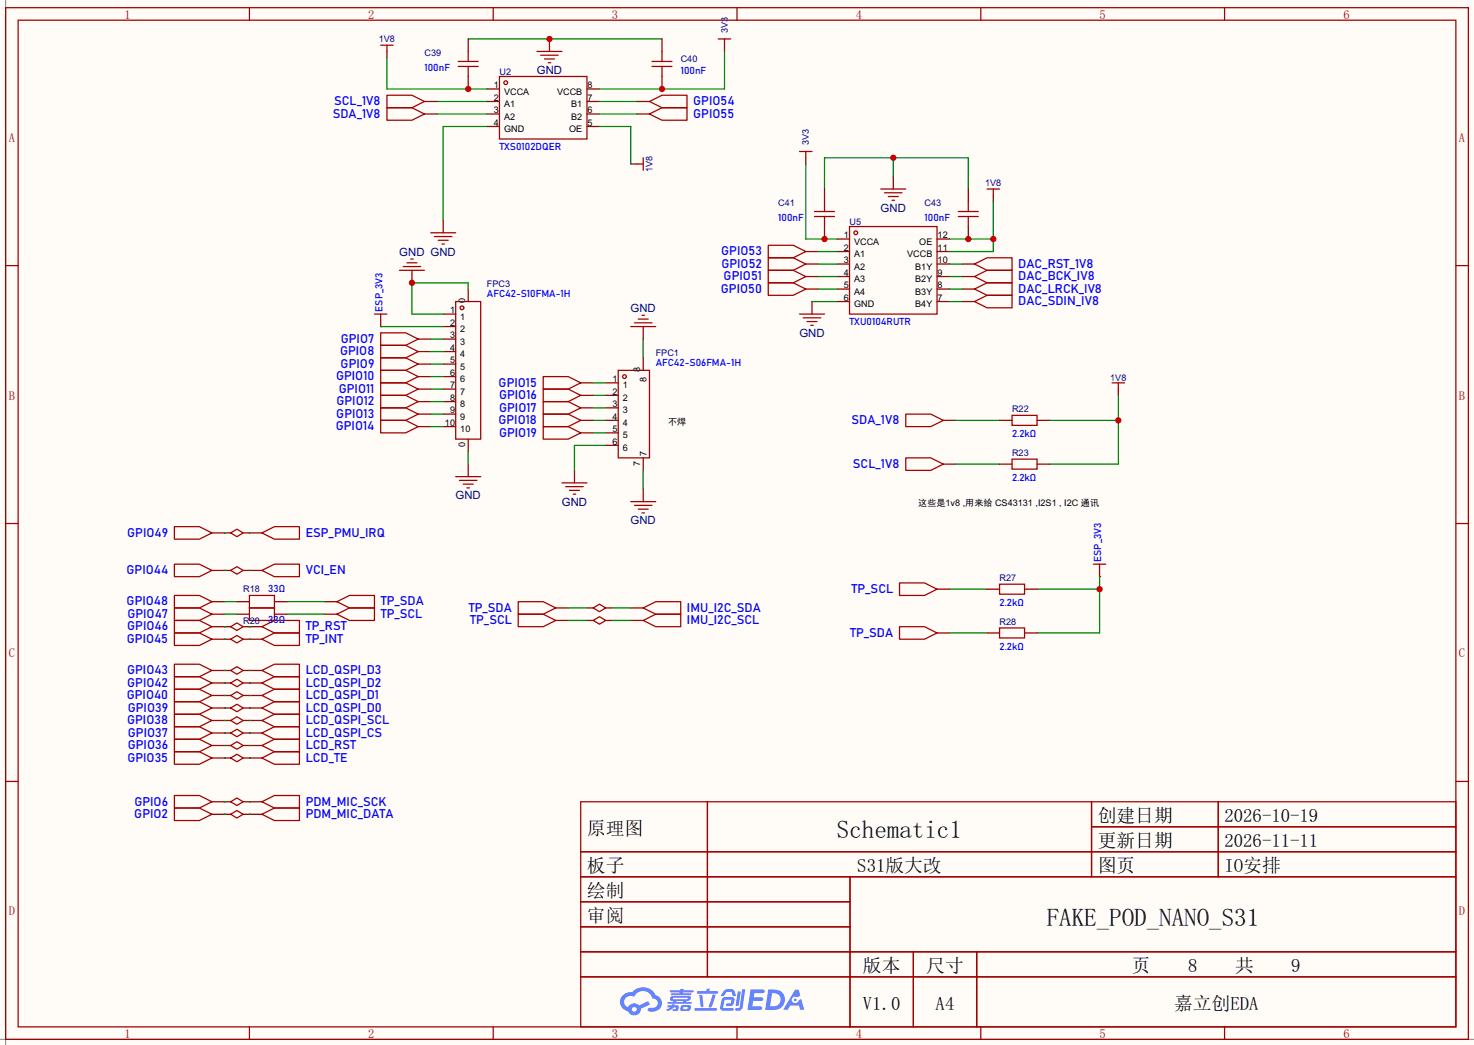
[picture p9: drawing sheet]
<svg xmlns="http://www.w3.org/2000/svg" width="299mm" height="212mm" viewBox="0 0 299 212" stroke-linecap="round" stroke-linejoin="round" font-family="sans-serif">
<path d="M0 0h299.5v212.3h-299.5z" fill="#fffcf7"/>
<path d="M1.1 0v212.3M0 211.1h299.5" fill="none" stroke="#999" stroke-width=".25"/>
<g fill="none" stroke="#a10000" stroke-width=".25">
<path d="M1.1 1.6h297.2v209.5h-297.2zM3.7 4.1h292.1v204.5h-292.1zM50.7 1.6v2.5M100.2 1.6v2.5M149.7 1.6v2.5M199.3 1.6v2.5M248.8 1.6v2.5M1.1 54h2.6M295.8 54h2.5M1.1 106.3h2.6M295.8 106.3h2.5M1.1 158.7h2.6"/>
<path d="M295.8 158.7h2.5M118 162.9h177.8v45.7h-177.8zM118 173h177.8M118 178.1h177.8M143.7 162.9v35.5M172.7 178.1v30.5M221.8 162.9v15.2M221.8 167.9h74M247.5 162.9v15.2M118 183.2h54.7M118 193.3h177.8M118 188.3h54.7"/>
<path d="M118 198.4h177.8M185.6 193.3v15.3M198.4 193.3v15.3M50.7 208.6v2.5M100.2 208.6v2.5M149.7 208.6v2.5M199.3 208.6v2.5M248.8 208.6v2.5"/>
</g>
<g fill="#5487ff">
<path d="M152.5 201h1.6a1.34 1.34 0 0 1 1.2 .2 .37 .37 0 0 1-.3 .5h-1.7l-.2 .9h1.6a.37 .37 0 0 1 .4 .4 .37 .37 0 0 1-.4 .3h-1.7l-.2 1.1h1.4a.48 .48 0 0 1 .7 .4l-.4 .3h-2.6z"/>
<path d="M161.5 201h.8l.3 1.3-.6 .3a.72 .72 0 0 0-1.1 .2 .72 .72 0 0 0 .3 1 .72 .72 0 0 0 1-.4l.1-.2 .5-.3 .6 2.2h-.8l-.3-.9h-1.8l-.5 .9h-.9z"/>
<path d="M149.9 201.4h.6l-.4 2.7a.31 .31 0 0 1-.3 .3 .31 .31 0 0 1-.3-.3z"/>
<path d="M150.8 200.9h.6l-.5 3.7a.97 .97 0 0 1-1.5 .5l.1-.3 .6-.1 .2-.1z"/>
<path d="M147.1 201.2l.5-.3 1.3 .1 .3 .4 .3 .8-.6 .1-.3-.8h-.8h-.2l-.6 .8h-.5z"/>
<path d="M146.8 202.8l.4-.3h1.5a.69 .69 0 0 1 .5 .4 .69 .69 0 0 1-.1 .8 .74 .74 0 0 1-.8 .7h-.6a.27 .27 0 0 1-.2-.4 .27 .27 0 0 1 .3-.2h.6l.2-.8-1.4 .1-.3 1.6 1.9 .1a.28 .28 0 0 1 .2 .3 .28 .28 0 0 1-.3 .2h-1.9l-.4-.3-.1-.4z"/>
<path d="M141.1 204.7h4.3a.28 .28 0 0 1 .3 .3 .28 .28 0 0 1-.3 .3h-4.2l-.1-.1z"/>
<path d="M144.8 202h.6l-.8 2.5a.3 .3 0 0 1-.4 .1 .3 .3 0 0 1-.2-.2z"/>
<path d="M142.1 202.1h.6l.2 2.2-.2 .3-.4-.2z"/>
<path d="M141.7 201.3h1.8l.2-.5h.5l-.1 .5h1.5a.27 .27 0 0 1 .3 .3 .27 .27 0 0 1-.3 .2h-3.8l-.2-.1z"/>
<path d="M135.7 204.2h.8v-.2h.6l-.1 .2h.8l.1 .4-.1 .6-1.1 .2v-.4l.6-.1v-.2l-.4-.1-.5 .5-.8 .3-.2-.4 .8-.4h-.6z"/>
<path d="M136.1 201.2h2.1l.1-.3h.6l-.1 .3h1.9l.2 .2-.2 .2h-1.9l-.1 .2h1.6l.2 .2-.2 .1h-3.9l-.1-.3h1.8v-.2h-1.9l-.1-.2z"/>
<path d="M156.1 201l-.6 4.1h1.4a2.14 2.14 0 0 0 2.6-2.1 2.14 2.14 0 0 0-2.7-2zM156.8 201.7a1.37 1.37 0 0 1 1.8 1.2 1.37 1.37 0 0 1-1.5 1.5h-.7z"/>
<path d="M136.3 202.5l-.2 .6 .6 .2 .1 .2h-1.1v.4h4.6l.2-.2-.1-.2h-1l.1-.2a.6 .6 0 0 0 .7-.2 .6 .6 0 0 0 0-.8h-3.5zM136.8 202.7h2.9l-.1 .3h-2.8zM137.4 203.3h1.4l-.1 .2h-1.2z"/>
<path d="M138.4 204.3a.9 .9 0 0 0-.1 1 2.48 2.48 0 0 0 1.9-.1 .84 .84 0 0 0 0-1l-1.4-.1zM138.9 204.6l.7-.1 .1 .3-.2 .2h-.7z"/>
<path d="M126.6 202.1a1.91 1.91 0 0 0-.5 2 1.91 1.91 0 0 0 1.5 1.3 1.35 1.35 0 0 0 1.5 .8 1.35 1.35 0 0 0 1.1-1.3l1.9-.9-.4-.6-1.8 .8a1.41 1.41 0 0 0-2.3 .4 1.25 1.25 0 0 1-.6-1.8 1.25 1.25 0 0 1 1.8-.3 2.01 2.01 0 0 1 2-1.2 2.01 2.01 0 0 1 1.8 1.5 .95 .95 0 0 1 1.1 .9 .95 .95 0 0 1-1 1h-.6a.39 .39 0 0 0-.5 .3 .39 .39 0 0 0 .4 .5 1.87 1.87 0 0 0 1.9-.6 1.87 1.87 0 0 0 .4-2l-.7-.6-.4-.2a2.86 2.86 0 0 0-4.8-.6h-.3a2.27 2.27 0 0 0-1.5 .6zM128.4 205a.5 .5 0 0 1 1 0 .5 .5 0 0 1-1 0z"/>
<circle cx="161.6" cy="203.1" r=".27"/>
</g>
<g fill="none" stroke="#a10000" stroke-width=".25">
<path d="M77.3 9.2h2.6M78.6 19.3h5.1l2.5 1.3-2.5 1.3h-5.1zM78.6 9.2v1.3M109.1 10.5h5.1M109.9 11.2h3.5M110.6 12h2M111.4 12.7h.5M145.9 7.9h2.6M147.2 7.9v1.3M78.6 21.9h5.1l2.5 1.3-2.5 1.2h-5.1zM129.4 33.3h1.3M130.7 32v2.6"/>
<path d="M132 20.6l2.5-1.3h5.1v2.6h-5.1zM132 23.2l2.5-1.3h5.1v2.5h-5.1zM162.4 30.8h2.6M163.7 30.8v1.2M178.9 38.4h5.1M179.7 39.2h3.6M180.5 39.9h2M200.5 38.4h2.6M201.8 38.4v1.3M81.2 54.9h5M81.9 54.1h3.6M82.7 53.4h2"/>
<path d="M83.4 52.6h.5M87.5 47.3h5.1M88.3 48h3.5M89 48.8h2.1M89.8 49.6h.5M156.1 57.4h5.1l2.5 1.3-2.5 1.3h-5.1zM156.1 54.9h5.1l2.5 1.3-2.5 1.2h-5.1zM156.1 52.4h5.1l2.5 1.2-2.5 1.3h-5.1zM156.1 49.8h5.1l2.5 1.3-2.5 1.3h-5.1zM181.2 40.7h.5M198 53.6l2.5-1.2h5.1v2.5h-5.1zM198 58.7l2.5-1.3h5.1v2.6h-5.1z"/>
<path d="M198 56.2l2.5-1.3h5.1v2.5h-5.1zM76.1 63.8h2.5M77.3 63.8v2.5M110.4 79h5l2.6 1.3-2.6 1.3h-5zM128.1 66.3h5.1M128.9 65.6h3.6M129.7 64.8h2M130.4 64h.5M162.4 63.8h5.1M163.2 64.6h3.6M164 65.3h2M164.7 66.1h.5"/>
<path d="M198 61.3l2.5-1.3h5.1v2.5h-5.1zM225.9 77.8h2.6M227.2 77.8v1.2M92.6 96.8h5.1M93.3 97.6h3.6M94.1 98.3h2M94.9 99.1h.5M110.4 84.1h5l2.6 1.3-2.6 1.3h-5zM110.4 86.7h5l2.6 1.2-2.6 1.3h-5zM110.4 81.6h5l2.6 1.2-2.6 1.3h-5zM114.2 98.1h5.1M114.9 98.8h3.6"/>
<path d="M115.7 99.6h2M35.4 114.6h5.1l2.6 1.3-2.6 1.2h-5.1zM53.2 115.9l2.6-1.3h5v2.5h-5zM116.5 100.4h.5M128.1 101.9h5.1M128.9 102.7h3.6M129.7 103.4h2M130.4 104.2h.5M222.1 114.6h2.6M223.4 114.6v2.5M35.4 140h5.1l2.6 1.3-2.6 1.2h-5.1zM35.4 137.5h5.1l2.6 1.2-2.6 1.3h-5.1z"/>
<path d="M35.4 134.9h5.1l2.6 1.3-2.6 1.3h-5.1zM35.4 128.6h5.1l2.6 1.2-2.6 1.3h-5.1zM35.4 126h5.1l2.6 1.3-2.6 1.3h-5.1zM35.4 123.5h5.1l2.6 1.3-2.6 1.2h-5.1zM53.2 136.2l2.6-1.3h5v2.6h-5zM53.2 138.7l2.6-1.2h5v2.5h-5zM53.2 127.3l2.6-1.3h5v2.6h-5zM53.2 129.8l2.6-1.2h5v2.5h-5zM68.5 124.8l2.5-1.3h5.1v2.5h-5.1zM68.5 122.2l2.5-1.3h5.1v2.6h-5.1zM105.3 124.8h5.1l2.5 1.2-2.5 1.3h-5.1zM105.3 122.2h5.1l2.5 1.3-2.5 1.3h-5.1z"/>
<path d="M120.5 123.5l1.3-.8 1.3 .8-1.3 .7zM120.5 126l1.3-.7 1.3 .7-1.3 .8zM130.7 123.5l2.5-1.3h5.1v2.6h-5.1zM130.7 126l2.5-1.2h5.1v2.5h-5.1zM35.4 147.6h5.1l2.6 1.3-2.6 1.3h-5.1zM35.4 145.1h5.1l2.6 1.2-2.6 1.3h-5.1zM35.4 142.5h5.1l2.6 1.3-2.6 1.3h-5.1zM53.2 141.3l2.6-1.3h5v2.5h-5zM53.2 143.8l2.6-1.3h5v2.6h-5zM53.2 148.9l2.6-1.3h5v2.6h-5zM53.2 146.3l2.6-1.2h5v2.5h-5zM53.2 154l2.6-1.3h5v2.5h-5z"/>
<path d="M53.2 151.4l2.6-1.2h5v2.5h-5zM35.4 161.6h5.1l2.6 1.3-2.6 1.2h-5.1zM35.4 164.1h5.1l2.6 1.3-2.6 1.3h-5.1zM53.2 165.4l2.6-1.3h5v2.6h-5zM53.2 162.9l2.6-1.3h5v2.5h-5z"/>
</g>
<g fill="none" stroke="#870000" stroke-width=".25">
<path d="M78.6 10.5v1.2M111.6 7.9v2.6M147.2 9.2v1.3M86.2 23.2h2.6M86.2 20.6h2.6M128.1 33.3h1.3M129.4 23.2h2.6M129.4 20.6h2.6M163.7 32v1.3M181.5 35.9v2.5M201.8 39.7v1.2M83.7 54.9v2.5"/>
<path d="M90 44.7v2.6M163.7 53.6h2.5M163.7 58.7h2.5M163.7 56.2h2.5M163.7 51.1h2.5M195.5 53.6h2.5M195.5 58.7h2.5M195.5 56.2h2.5M77.3 66.3h.1M130.7 66.3v2.6M165 61.3v2.5M195.5 61.3h2.5"/>
<path d="M227.2 79v1.3M95.1 94.3v2.5M116.7 95.5v2.6M118 85.4h2.5M118 87.9h2.5M118 82.8h2.5M118 80.3h2.5M130.7 99.4v2.5M43.1 115.9h2.5M50.7 115.9h2.5M223.4 117.1h.1M43.1 136.2h2.5"/>
<path d="M43.1 138.7h2.5M43.1 124.8h2.5M43.1 127.3h2.5M43.1 129.8h2.5M50.7 136.2h2.5M50.7 138.7h2.5M50.7 127.3h2.5M50.7 129.8h2.5M65.9 124.8h2.6M65.9 122.2h2.6M112.9 123.5h2.5M112.9 126h2.5"/>
<path d="M119.3 123.5h1.2M119.3 126h1.2M123.1 123.5h1.2M123.1 126h1.2M128.1 123.5h2.6M128.1 126h2.6M43.1 141.3h2.5M43.1 143.8h2.5M43.1 148.9h2.5M43.1 146.3h2.5M50.7 141.3h2.5M50.7 143.8h2.5"/>
<path d="M50.7 148.9h2.5M50.7 146.3h2.5M50.7 154h2.5M50.7 151.4h2.5M43.1 165.4h2.5M43.1 162.9h2.5M50.7 165.4h2.5M50.7 162.9h2.5"/>
</g>
<path d="M213.2 85.4h14M227.2 80.3v14h-14M115.4 123.5h3.9M115.4 126h3.9M124.3 123.5h3.8M124.3 126h3.8" fill="none" stroke="#008700" stroke-width=".25"/>
<circle cx="227.2" cy="85.4" r=".63" fill="#c00"/>
<g fill="none" stroke="#870000" stroke-width=".25">
<path d="M98.9 18.1h2.6M119.3 18.1h2.5M98.9 20.6h2.6M98.9 23.2h2.6M98.9 25.7h2.6M119.3 20.6h2.5M119.3 23.2h2.5M119.3 25.7h2.5M170.1 48.6h2.5M170.1 51.1h2.5M170.1 53.6h2.5M170.1 56.2h2.5"/>
<path d="M170.1 58.7h2.5M190.4 48.6h2.5M190.4 51.1h2.5M190.4 53.6h2.5M190.4 56.2h2.5M190.4 58.7h2.5M85 79h2.5M85 76.5h2.5M85 74h2.5M85 71.4h2.5M85 68.9h2.5M118 77.8h2.5"/>
<path d="M170.1 61.3h2.5M190.4 61.3h2.5M85 86.7h2.5M85 84.1h2.5M85 81.6h2.5M191.6 85.4h2.6M191.6 94.3h2.6M43.1 108.2h3.8M45.6 115.9h1.3M49.4 108.2h3.8M49.4 115.9h1.3M190.4 119.7h2.5"/>
<path d="M43.1 122.2h2.5M45.6 136.2h1.3M45.6 127.3h1.3M45.6 129.8h1.3M45.6 138.7h1.3M49.4 136.2h1.3M49.4 127.3h1.3M49.4 129.8h1.3M49.4 138.7h1.3M190.4 128.6h2.5M43.1 154h3.8M43.1 151.4h3.8"/>
<path d="M45.6 141.3h1.3M45.6 143.8h1.3M45.6 146.3h1.3M45.6 148.9h1.3M49.4 154h1.3M49.4 151.4h1.3M49.4 141.3h1.3M49.4 143.8h1.3M49.4 146.3h1.3M49.4 148.9h1.3M45.6 162.9h1.3M45.6 165.4h1.3"/>
<path d="M49.4 162.9h1.3M49.4 165.4h1.3"/>
</g>
<g fill="none" stroke="#a10000" stroke-width=".25">
<path d="M101.5 15.5h17.8v12.7h-17.8zM172.6 46h17.8v17.8h-17.8zM77.3 77.8h5.1l2.6 1.2-2.6 1.3h-5.1zM77.3 75.2h5.1l2.6 1.3-2.6 1.3h-5.1zM77.3 72.7h5.1l2.6 1.3-2.6 1.2h-5.1zM77.3 70.1h5.1l2.6 1.3-2.6 1.3h-5.1zM77.3 67.6h5.1l2.6 1.3-2.6 1.2h-5.1zM110.4 76.5h5l2.6 1.3-2.6 1.2h-5zM77.3 85.4h5.1l2.6 1.3-2.6 1.2h-5.1zM77.3 82.8h5.1l2.6 1.3-2.6 1.3h-5.1zM77.3 80.3h5.1l2.6 1.3-2.6 1.2h-5.1zM184 84.1h5.1l2.5 1.3-2.5 1.3h-5.1z"/>
<path d="M184 93h5.1l2.5 1.3-2.5 1.2h-5.1zM35.4 107h5.1l2.6 1.2-2.6 1.3h-5.1zM46.9 108.2l1.2-.7 1.3 .7-1.3 .8zM46.9 115.9l1.2-.8 1.3 .8-1.3 .7zM53.2 108.2l2.6-1.2h5v2.5h-5zM182.8 118.4h5l2.6 1.3-2.6 1.2h-5zM35.4 120.9h5.1l2.6 1.3-2.6 1.3h-5.1zM46.9 136.2l1.2-.8 1.3 .8-1.3 .7zM46.9 127.3l1.2-.8 1.3 .8-1.3 .8zM46.9 129.8l1.2-.7 1.3 .7-1.3 .8zM46.9 138.7l1.2-.7 1.3 .7-1.3 .8zM182.8 127.3h5l2.6 1.3-2.6 1.2h-5z"/>
<path d="M35.4 152.7h5.1l2.6 1.3-2.6 1.2h-5.1zM35.4 150.2h5.1l2.6 1.2-2.6 1.3h-5.1zM46.9 141.3l1.2-.8 1.3 .8-1.3 .7zM46.9 143.8l1.2-.8 1.3 .8-1.3 .8zM46.9 146.3l1.2-.7 1.3 .7-1.3 .8zM46.9 148.9l1.2-.8 1.3 .8-1.3 .7zM46.9 151.4l1.2-.7 1.3 .7-1.3 .8zM46.9 154l1.2-.8 1.3 .8-1.3 .7zM46.9 162.9l1.2-.8 1.3 .8-1.3 .7zM46.9 165.4l1.2-.8 1.3 .8-1.3 .8z"/>
<circle cx="102.7" cy="16.8" r=".38"/>
<circle cx="173.9" cy="47.3" r=".38"/>
</g>
<g fill="none" stroke="#008700" stroke-width=".25">
<path d="M194.2 94.3h8.9M194.2 85.4h8.9M50.7 115.9h.1M50.7 108.2h.1M210.7 119.7h12.7M223.4 117.1v11.5h-12.7M50.7 136.2h.1M50.7 138.7h.1M50.7 127.3h.1M50.7 129.8h.1M58.3 122.2h7.6M58.3 124.8h7.6"/>
<path d="M50.7 141.3h.1M50.7 143.8h.1M50.7 146.3h.1M50.7 148.9h.1M50.7 151.4h.1M50.7 154h.1"/>
</g>
<circle cx="223.4" cy="119.7" r=".63" fill="#c00"/>
<path d="M78.6 11.7v6.4h20.3M95.1 7.9h39.4M147.2 10.5v7.6h-25.4M88.8 20.6h10.1M88.8 23.2h10.1M98.9 25.7h-8.9v19M121.8 20.6h7.6M121.8 23.2h7.6M192.9 119.7h7.6M192.9 128.6h7.6M50.7 162.9h.1M50.7 165.4h.1" fill="none" stroke="#008700" stroke-width=".25"/>
<circle cx="111.6" cy="7.9" r=".63" fill="#c00"/>
<path d="M121.8 25.7h6.3v7.6M163.7 33.3v15.3h6.4M166.2 58.7h3.9M166.2 56.2h3.9M166.2 53.6h3.9M166.2 51.1h3.9M192.9 58.7h2.6M192.9 56.2h2.6M192.9 53.6h2.6M192.9 48.6h8.9M201.8 40.9v10.2h-8.9M192.9 61.3h2.6" fill="none" stroke="#008700" stroke-width=".25"/>
<circle cx="201.8" cy="48.6" r=".63" fill="#c00"/>
<path d="M167.5 38.4v-6.4h29.2v6.4M181.5 32v3.9M165 61.3h5.1" fill="none" stroke="#008700" stroke-width=".25"/>
<circle cx="181.5" cy="32" r=".63" fill="#c00"/>
<path d="M93.1 12.5h4.1M95.1 10.5v2M95.1 13.5v2" fill="none" stroke="#a10000" stroke-width=".25"/>
<path d="M95.1 7.9v2.6M95.1 15.5v2.6" fill="none" stroke="#870000" stroke-width=".25"/>
<circle cx="95.1" cy="18.1" r=".63" fill="#c00"/>
<path d="M93.1 13.5h4.1M132.5 12.5h4M134.5 10.5v2M134.5 13.5v2" fill="none" stroke="#a10000" stroke-width=".25"/>
<path d="M134.5 7.9v2.6M134.5 15.5v2.6" fill="none" stroke="#870000" stroke-width=".25"/>
<circle cx="134.5" cy="18.1" r=".63" fill="#c00"/>
<path d="M132.5 13.5h4M165.5 43h4M167.5 40.9v2.1M167.5 44v2" fill="none" stroke="#a10000" stroke-width=".25"/>
<path d="M167.5 38.4v2.5M167.5 46v2.6" fill="none" stroke="#870000" stroke-width=".25"/>
<circle cx="167.5" cy="48.6" r=".63" fill="#c00"/>
<path d="M165.5 44h4M194.7 43h4.1M196.7 40.9v2.1M196.7 44v2" fill="none" stroke="#a10000" stroke-width=".25"/>
<path d="M196.7 38.4v2.5M196.7 46v2.6" fill="none" stroke="#870000" stroke-width=".25"/>
<circle cx="196.7" cy="48.6" r=".63" fill="#c00"/>
<g fill="none" stroke="#a10000" stroke-width=".25">
<path d="M194.7 44h4.1M92.6 61.3h5.1v27.9h-5.1zM50.7 123.5h5.1v2.5h-5.1zM50.7 120.9h5.1v2.6h-5.1z"/>
<circle cx="93.9" cy="62.5" r=".38"/>
</g>
<g fill="none" stroke="#008700" stroke-width=".25">
<path d="M95.1 58.7v-1.3h-11.4v6.4h6.3M77.3 66.3h12.7M87.5 68.9h2.5M87.5 71.4h2.5M87.5 74h2.5M87.5 76.5h2.5M87.5 79h2.5M87.5 81.6h2.5M87.5 84.1h2.5M87.5 86.7h2.5M95.1 91.7v2.6M45.6 115.9h.1"/>
<path d="M45.6 108.2h.1M45.6 138.7h.1M45.6 136.2h.1M45.6 129.8h.1M45.6 127.3h.1M45.6 124.8h2.5M45.6 122.2h2.5M45.6 141.3h.1M45.6 143.8h.1M45.6 146.3h.1M45.6 148.9h.1M45.6 151.4h.1"/>
<path d="M45.6 154h.1M45.6 162.9h.1M45.6 165.4h.1"/>
</g>
<g fill="none" stroke="#870000" stroke-width=".25">
<path d="M95.1 58.7v2.6M90 63.8h2.6M90 66.3h2.6M90 68.9h2.6M90 71.4h2.6M90 74h2.6M90 76.5h2.6M90 79h2.6M90 81.6h2.6M90 84.1h2.6M90 86.7h2.6M95.1 89.2v2.5"/>
<path d="M48.1 124.8h2.6M48.1 122.2h2.6M55.8 124.8h2.5M55.8 122.2h2.5"/>
</g>
<circle cx="83.7" cy="57.4" r=".63" fill="#c00"/>
<g fill="none" stroke="#a10000" stroke-width=".25">
<path d="M125.6 75.2h6.4v17.8h-6.4zM205.6 84.4h5.1v2h-5.1zM205.6 93.3h5.1v2h-5.1zM203.1 118.7h5.1v2h-5.1zM203.1 127.5h5.1v2.1h-5.1z"/>
<circle cx="126.9" cy="76.5" r=".38"/>
</g>
<g fill="none" stroke="#870000" stroke-width=".25">
<path d="M123.1 77.8h2.5M130.7 72.7v2.5M123.1 80.3h2.5M123.1 82.8h2.5M123.1 85.4h2.5M123.1 87.9h2.5M123.1 90.5h2.5M130.7 93v2.5M203.1 85.4h2.5M203.1 94.3h2.5M210.7 85.4h2.5M210.7 94.3h2.5"/>
<path d="M200.5 119.7h2.6M208.2 119.7h2.5M200.5 128.6h2.6M208.2 128.6h2.5"/>
</g>
<path d="M120.5 77.8h2.6M130.7 68.9v3.8M120.5 82.8h2.6M120.5 80.3h2.6M120.5 85.4h2.6M120.5 87.9h2.6M123.1 90.5h-6.4v5M130.7 95.5v3.9" fill="none" stroke="#008700" stroke-width=".25"/>
<g font-size="5.1">
<text x="170" y="170.2">Schematic1</text>
<text x="212.6" y="188">FAKE_POD_NANO_S31</text>
</g>
<g font-size="3.8">
<text x="223" y="167">创建日期</text>
<text x="248.8" y="167">2026-10-19</text>
<text x="119.3" y="169.6">原理图</text>
<text x="223" y="172.1">更新日期</text>
<text x="248.8" y="172.1">2026-11-11</text>
<text x="119.3" y="177.2">板子</text>
<text x="174.2" y="177.2">S31版大改</text>
<text x="223" y="177.2">图页</text>
<text x="248.8" y="177.2">IO安排</text>
<text x="119.3" y="182.3">绘制</text>
<text x="119.3" y="187.4">审阅</text>
<text x="175.3" y="197.5">版本</text>
<text x="188.2" y="197.5">尺寸</text>
<text x="230" y="197.5">页</text>
<text x="241.4" y="197.5">8</text>
<text x="250.9" y="197.5">共</text>
<text x="262.4" y="197.5">9</text>
<text x="175.3" y="205.1">V1.0</text>
<text x="190.1" y="205.1">A4</text>
<text x="238.5" y="205.1">嘉立创EDA</text>
</g>
<g font-size="2.5" fill="#a00000">
<text x="25.3" y="3.8">1</text>
<text x="74.8" y="3.8">2</text>
<text x="124.3" y="3.8">3</text>
<text x="173.9" y="3.8">4</text>
<text x="223.4" y="3.8">5</text>
<text x="272.9" y="3.8">6</text>
<text x="1.8" y="28.8">A</text>
<text x="296.4" y="28.8">A</text>
<text x="1.8" y="81.2">B</text>
<text x="296.4" y="81.2">B</text>
<text x="1.8" y="133.5">C</text>
<text x="296.4" y="133.5">C</text>
<text x="1.8" y="185.9">D</text>
<text x="296.4" y="185.9">D</text>
<text x="25.3" y="210.9">1</text>
<text x="74.8" y="210.9">2</text>
<text x="124.3" y="210.9">3</text>
<text x="173.9" y="210.9">4</text>
<text x="223.4" y="210.9">5</text>
<text x="272.9" y="210.9">6</text>
</g>
<g font-size="2.5" fill="#00f">
<text x="67.6" y="23.9">SDA_1V8</text>
<text x="67.9" y="21.4">SCL_1V8</text>
<text x="140.8" y="21.4">GPIO54</text>
<text x="140.8" y="23.9">GPIO55</text>
<text x="146.5" y="51.9">GPIO53</text>
<text x="146.5" y="59.5">GPIO50</text>
<text x="146.6" y="54.4">GPIO52</text>
<text x="147" y="56.9">GPIO51</text>
<text x="206.9" y="54.4">DAC_RST_1V8</text>
<text x="206.9" y="59.5">DAC_LRCK_IV8</text>
<text x="206.9" y="56.9">DAC_BCK_IV8</text>
<text x="206.9" y="62">DAC_SDIN_IV8</text>
<text x="69.2" y="69.6">GPIO7</text>
<text x="68.3" y="77.3">GPIO10</text>
<text x="69.1" y="72.2">GPIO8</text>
<text x="69.2" y="74.7">GPIO9</text>
<text x="68.4" y="82.3">GPIO12</text>
<text x="68.8" y="79.8">GPIO11</text>
<text x="101.3" y="78.5">GPIO15</text>
<text x="101.4" y="81.1">GPIO16</text>
<text x="101.4" y="83.6">GPIO17</text>
<text x="68.2" y="87.4">GPIO14</text>
<text x="68.3" y="84.9">GPIO13</text>
<text x="101.3" y="86.1">GPIO18</text>
<text x="101.4" y="88.7">GPIO19</text>
<text x="173" y="86.1">SDA_1V8</text>
<text x="173.3" y="95">SCL_1V8</text>
<text x="25.9" y="109">GPIO49</text>
<text x="62.1" y="109">ESP_PMU_IRQ</text>
<text x="25.7" y="116.6">GPIO44</text>
<text x="62.1" y="116.6">VCI_EN</text>
<text x="25.7" y="123">GPIO48</text>
<text x="25.9" y="125.5">GPIO47</text>
<text x="77.3" y="125.5">TP_SCL</text>
<text x="77.3" y="123">TP_SDA</text>
<text x="95.2" y="124.2">TP_SDA</text>
<text x="139.6" y="124.2">IMU_I2C_SDA</text>
<text x="173" y="120.4">TP_SCL</text>
<text x="25.8" y="130.6">GPIO45</text>
<text x="25.9" y="128.1">GPIO46</text>
<text x="62.1" y="128.1">TP_RST</text>
<text x="62.1" y="130.6">TP_INT</text>
<text x="95.5" y="126.8">TP_SCL</text>
<text x="139.6" y="126.8">IMU_I2C_SCL</text>
<text x="172.7" y="129.3">TP_SDA</text>
<text x="25.8" y="136.9">GPIO43</text>
<text x="62.1" y="136.9">LCD_QSPI_D3</text>
<text x="25.8" y="142">GPIO40</text>
<text x="25.8" y="139.5">GPIO42</text>
<text x="62.1" y="139.5">LCD_QSPI_D2</text>
<text x="62.1" y="142">LCD_QSPI_D1</text>
<text x="25.8" y="147.1">GPIO38</text>
<text x="26" y="144.6">GPIO39</text>
<text x="26" y="149.6">GPIO37</text>
<text x="62.1" y="144.6">LCD_QSPI_D0</text>
<text x="62.1" y="149.6">LCD_QSPI_CS</text>
<text x="62.1" y="147.1">LCD_QSPI_SCL</text>
<text x="25.9" y="154.7">GPIO35</text>
<text x="26" y="152.2">GPIO36</text>
<text x="62.1" y="154.7">LCD_TE</text>
<text x="62.1" y="152.2">LCD_RST</text>
<text x="27.3" y="166.2">GPIO2</text>
<text x="27.3" y="163.6">GPIO6</text>
<text x="62.1" y="166.2">PDM_MIC_DATA</text>
<text x="62.1" y="163.6">PDM_MIC_SCK</text>
</g>
<g font-size="2.3" fill="#000080">
<text x="109.1" y="15.1">GND</text>
<text x="178.9" y="43">GND</text>
<text x="81.1" y="51.9">GND GND</text>
<text x="128.1" y="63.3">GND</text>
<text x="162.4" y="68.4">GND</text>
<text x="92.6" y="101.4">GND</text>
<text x="114.1" y="102.7">GND</text>
<text x="128.1" y="106.5">GND</text>
</g>
<g font-size="2" fill="#00f">
<text x="86.2" y="14.4">100nF</text>
<text x="138.3" y="15.1">100nF</text>
<text x="101.5" y="30.4">TXS0102DQER</text>
<text x="158.1" y="44.8">100nF</text>
<text x="187.8" y="44.8">100nF</text>
<text x="77.7" y="63.3" transform="rotate(-90 77.7 63.3)">ESP_3V3</text>
<text x="98.9" y="60.3">AFC42-S10FMA-1H</text>
<text x="172.6" y="65.9">TXU0104RUTR</text>
<text x="133.2" y="74.3">AFC42-S06FMA-1H</text>
<text x="205.6" y="88.8">2.2kΩ</text>
<text x="205.6" y="97.7">2.2kΩ</text>
<text x="223.7" y="114.1" transform="rotate(-90 223.7 114.1)">ESP_3V3</text>
<text x="54.5" y="120.3">33Ω</text>
<text x="203.1" y="123.1">2.2kΩ</text>
<text x="54.5" y="126.6">33Ω</text>
<text x="203.1" y="132">2.2kΩ</text>
</g>
<g font-size="1.8" fill="#000080">
<text x="77" y="8.6">1V8</text>
<text x="86.2" y="11.4">C39</text>
<text x="147.8" y="6.6" transform="rotate(-90 147.8 6.6)">3V3</text>
<text x="101.5" y="15.2">U2</text>
<text x="138.3" y="12.6">C40</text>
<text x="164.3" y="29.5" transform="rotate(-90 164.3 29.5)">3V3</text>
<text x="132.6" y="35" transform="rotate(-90 132.6 35)">1V8</text>
<text x="158.1" y="41.8">C41</text>
<text x="187.8" y="41.8">C43</text>
<text x="200.2" y="37.8">1V8</text>
<text x="172.6" y="45.6">U5</text>
<text x="98.9" y="58.3">FPC3</text>
<text x="133.2" y="72.3">FPC1</text>
<text x="225.6" y="77.4">1V8</text>
<text x="205.6" y="83.7">R22</text>
<text x="205.6" y="92.6">R23</text>
<text x="203.1" y="118">R27</text>
<text x="49.4" y="120.3">R18</text>
<text x="49.4" y="126.7">R20</text>
<text x="203.1" y="126.9">R28</text>
</g>
<g font-size="1.8">
<text x="100.3" y="17.9">1</text>
<text x="119.4" y="17.9">8</text>
<text x="100.3" y="20.5">2</text>
<text x="100.3" y="23">3</text>
<text x="102.4" y="19.2">VCCA</text>
<text x="102.4" y="21.7">A1</text>
<text x="113.2" y="19.2">VCCB</text>
<text x="116.1" y="21.7">B1</text>
<text x="119.4" y="23">6</text>
<text x="119.4" y="20.5">7</text>
<text x="100.3" y="25.6">4</text>
<text x="102.4" y="24.3">A2</text>
<text x="102.4" y="26.8">GND</text>
<text x="115.6" y="26.8">OE</text>
<text x="116.1" y="24.3">B2</text>
<text x="119.4" y="25.6">5</text>
<text x="171.4" y="48.4">1</text>
<text x="171.4" y="51">2</text>
<text x="171.4" y="53.5">3</text>
<text x="173.5" y="49.7">VCCA</text>
<text x="173.5" y="52.2">A1</text>
<text x="184.3" y="52.2">VCCB</text>
<text x="186.8" y="49.7">OE</text>
<text x="190.5" y="53.5">10</text>
<text x="190.5" y="51">11</text>
<text x="190.5" y="48.4">12</text>
<text x="171.4" y="56">4</text>
<text x="171.4" y="58.6">5</text>
<text x="173.5" y="54.8">A2</text>
<text x="173.5" y="57.3">A3</text>
<text x="173.5" y="59.8">A4</text>
<text x="185.9" y="59.8">B3Y</text>
<text x="185.9" y="57.3">B2Y</text>
<text x="185.9" y="54.8">B1Y</text>
<text x="190.5" y="58.6">8</text>
<text x="190.5" y="56">9</text>
<text x="91.4" y="63.7">1</text>
<text x="93.5" y="64.9">1</text>
<text x="94.5" y="61.6" transform="rotate(-90 94.5 61.6)">0</text>
<text x="171.4" y="61.1">6</text>
<text x="173.5" y="62.4">GND</text>
<text x="185.9" y="62.4">B4Y</text>
<text x="190.5" y="61.1">7</text>
<text x="91.4" y="66.2">2</text>
<text x="91.4" y="68.7">3</text>
<text x="91.4" y="71.3">4</text>
<text x="93.5" y="67.5">2</text>
<text x="93.5" y="70">3</text>
<text x="91.4" y="73.8">5</text>
<text x="91.4" y="76.4">6</text>
<text x="93.5" y="72.5">4</text>
<text x="93.5" y="75.1">5</text>
<text x="93.5" y="77.6">6</text>
<text x="124.4" y="77.6">1</text>
<text x="130.1" y="75.6" transform="rotate(-90 130.1 75.6)">8</text>
<text x="131.3" y="77.7" transform="rotate(-90 131.3 77.7)">8</text>
<text x="91.4" y="78.9">7</text>
<text x="91.4" y="81.4">8</text>
<text x="91.4" y="84">9</text>
<text x="93.5" y="80.2">7</text>
<text x="93.5" y="82.7">8</text>
<text x="124.4" y="80.2">2</text>
<text x="124.4" y="82.7">3</text>
<text x="126.5" y="78.9">1</text>
<text x="126.5" y="81.4">2</text>
<text x="126.5" y="84">3</text>
<text x="90.4" y="86.5">10</text>
<text x="93.5" y="85.2">9</text>
<text x="93.5" y="87.8">10</text>
<text x="124.4" y="85.2">4</text>
<text x="124.4" y="87.8">5</text>
<text x="126.5" y="86.5">4</text>
<text x="126.5" y="89.1">5</text>
<text x="135.8" y="86.3">不焊</text>
<text x="94.5" y="90.8" transform="rotate(-90 94.5 90.8)">0</text>
<text x="124.4" y="90.3">6</text>
<text x="126.5" y="91.6">6</text>
<text x="130.1" y="94.6" transform="rotate(-90 130.1 94.6)">7</text>
<text x="131.3" y="92.5" transform="rotate(-90 131.3 92.5)">7</text>
<text x="186.6" y="102.8">这些是1v8 ,用来给 CS43131 ,I2S1 , I2C 通讯</text>
</g>
</svg>
